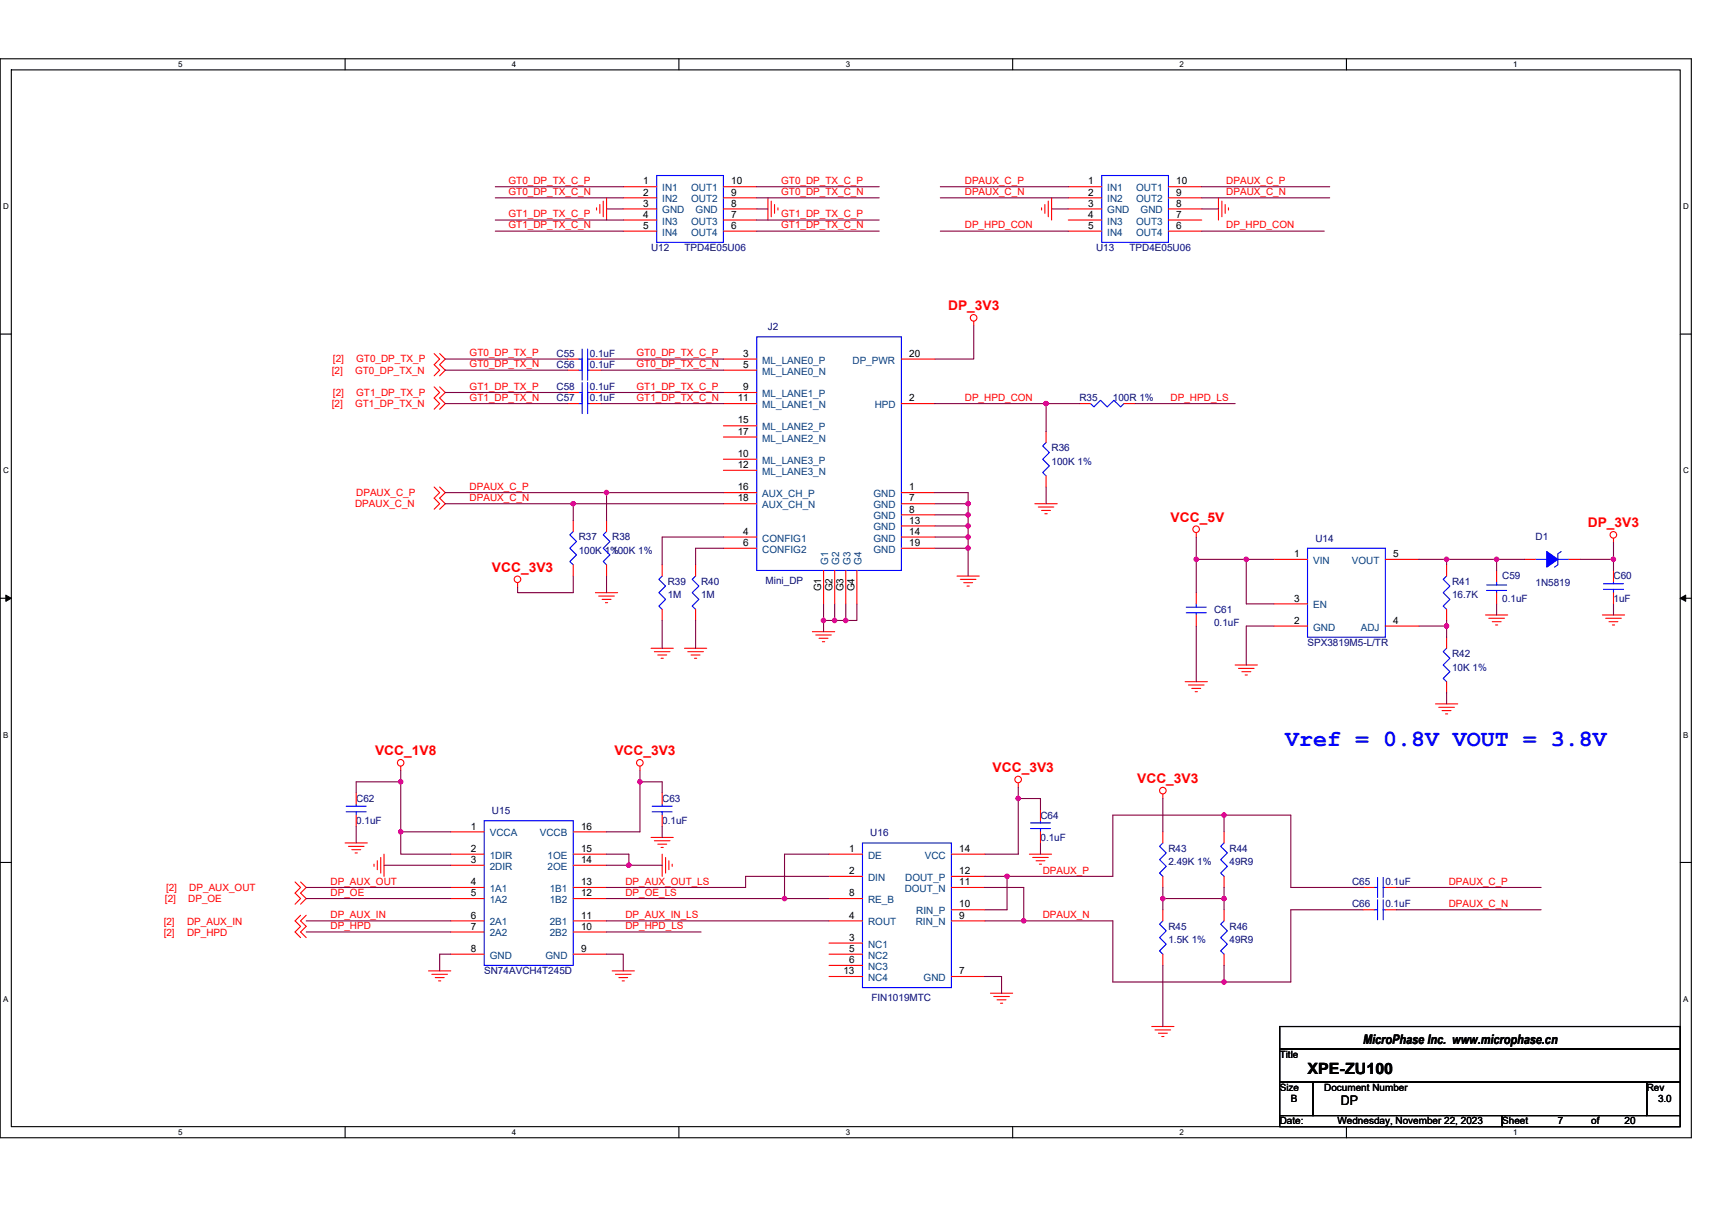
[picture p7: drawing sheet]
<svg xmlns="http://www.w3.org/2000/svg" width="297mm" height="210mm" viewBox="0 0 297 210" stroke-linecap="round" stroke-linejoin="round" font-family="sans-serif">
<path d="M0 10.2h293.5v187.2h-293.5zM2 12.1h289.5v183.4h-289.5z" fill="none" stroke="#000" stroke-width=".19"/>
<g fill="#fff">
<path d="M30.9 10.4h.8v1.6h-.8z"/>
<path d="M30.9 195.7h.8v1.6h-.8z"/>
</g>
<path d="M59.9 10.2v1.9M59.9 195.5v1.9" fill="none" stroke="#000" stroke-width=".19"/>
<g fill="#fff">
<path d="M88.8 10.4h.8v1.6h-.8z"/>
<path d="M88.8 195.7h.8v1.6h-.8z"/>
</g>
<path d="M117.8 10.2v1.9M117.8 195.5v1.9" fill="none" stroke="#000" stroke-width=".19"/>
<g fill="#fff">
<path d="M146.7 10.4h.8v1.6h-.8z"/>
<path d="M146.7 195.7h.8v1.6h-.8z"/>
</g>
<path d="M175.7 10.2v1.9M175.7 195.5v1.9" fill="none" stroke="#000" stroke-width=".19"/>
<g fill="#fff">
<path d="M204.7 10.4h.7v1.6h-.7z"/>
<path d="M204.7 195.7h.7v1.6h-.7z"/>
</g>
<path d="M233.6 10.2v1.9M233.6 195.5v1.9" fill="none" stroke="#000" stroke-width=".19"/>
<g fill="#fff">
<path d="M262.6 10.4h.7v1.6h-.7z"/>
<path d="M262.6 195.7h.7v1.6h-.7z"/>
<path d="M.5 35.1h1v1.5h-1z"/>
<path d="M292 35.1h1v1.5h-1z"/>
<path d="M.5 80.9h1v1.5h-1z"/>
<path d="M292 80.9h1v1.5h-1z"/>
</g>
<path d="M0 58h2M291.5 58h2" fill="none" stroke="#000" stroke-width=".19"/>
<g fill="#fff">
<path d="M.5 126.7h.9v1.6h-.9z"/>
<path d="M292 126.7h.9v1.6h-.9z"/>
</g>
<path d="M0 103.8h2M291.5 103.8h2" fill="none" stroke="#000" stroke-width=".19"/>
<path d="M1 103.3l1 .5-1 .6zM291.5 103.8l1-.5v1.1z" fill="#000" stroke="#000" stroke-width=".17"/>
<g fill="#fff">
<path d="M.5 172.6h.9v1.5h-.9z"/>
<path d="M292 172.6h.9v1.5h-.9z"/>
</g>
<path d="M0 149.7h2M291.5 149.7h2M222 178.1h69.5v3.9h-69.5zM222 182h69.5v5.8h-69.5zM222 187.8h5.8v5.8h-5.8zM222 193.6h38.6v1.9h-38.6zM227.8 187.8h57.9v5.8h-57.9zM260.6 193.6h30.9v1.9h-30.9zM285.7 187.8h5.8v5.8h-5.8z" fill="none" stroke="#000" stroke-width=".19"/>
<g fill="none" stroke="#f00" stroke-width=".19">
<path d="M103.5 36.1v.3M104.1 35.5v1.5M104.7 34.9v2.7M105.2 34.3v3.9M108.1 32.4h5.8M108.1 34.3h5.8M108.1 36.3h5.8M108.1 38.2h5.8M125.5 38.2h5.8M125.5 36.3h5.8M125.5 34.3h5.8M125.5 32.4h5.8"/>
<path d="M133.2 34.3v3.9M133.8 34.9v2.7M134.4 35.5v1.5M135 36.1v.3M180.7 36.1v.3M181.3 35.5v1.5M181.9 34.9v2.7M182.5 34.3v3.9M185.4 32.4h5.8M185.4 34.3h5.8M185.4 36.3h5.8M185.4 38.2h5.8"/>
<path d="M202.7 38.2h5.8M202.7 36.3h5.8M202.7 34.3h5.8M202.7 32.4h5.8M211.4 34.3v3.9M212 34.9v2.7M212.6 35.5v1.5M213.1 36.1v.3M108.1 40.1h5.8M125.5 40.1h5.8M168.9 55.8v.7M185.4 40.1h5.8"/>
<path d="M202.7 40.1h5.8M75.3 67.1l1 1-1 1 1 .9-1 1M75.3 61.4l1 .9-1 1 1 .9-1 1M76.3 67.1l1 1-1 1 1 .9-1 1M76.3 61.4l1 .9-1 1 1 .9-1 1M98.5 62.3h1.9M98.5 64.2h1.9M98.5 68.1h1.9M98.5 70h1.9M102.3 62.3h2M102.3 64.2h2M102.3 68.1h2"/>
<path d="M102.3 70h2M125.5 62.3h5.8M125.5 64.2h5.8M125.5 68.1h5.8M125.5 79.7h5.8M125.5 70h5.8M125.5 75.8h5.8M125.5 73.9h5.8M156.4 70h5.8M156.4 62.3h5.8M181.5 74.9v1.9M187.3 70h1.9"/>
<path d="M195 70h1.9M75.3 84.5l1 1-1 .9 1 1-1 1M76.3 84.5l1 1-1 .9 1 1-1 1M99.5 98v2M99.5 90.3v1.9M105.2 98v2M105.2 90.3v1.9M114.9 98v2M120.7 98v2M125.5 93.2h5.8M125.5 95.1h5.8M125.5 81.6h5.8"/>
<path d="M125.5 87.4h5.8M125.5 85.5h5.8M142.9 99v5.8M144.8 99v5.8M146.7 99v5.8M148.7 99v5.8M156.4 85.5h5.8M156.4 87.4h5.8M156.4 89.3h5.8M156.4 91.3h5.8M156.4 93.2h5.8M156.4 95.1h5.8"/>
<path d="M166 100h3.9M179.6 87.4h3.8M180.1 88h2.7M180.7 88.6h1.6M181.3 89.2h.4M181.5 82.6v1.9M207.6 92.4v.8M221.1 97.1h5.8M240.4 97.1h5.8M251 98v2M259.7 99v1.9M264.5 97.1h1.9"/>
<path d="M272.2 97.1h1.9M279.9 93.4v.8M279.9 99v1.9M89.8 101.1v.8M103.3 102.8h3.9M103.9 103.4h2.7M104.5 104h1.5M105 104.6h.4M113 112.5h3.8M113.5 113.1h2.7M114.1 113.7h1.6M114.7 114.2h.4"/>
<path d="M114.9 105.7v2M118.8 112.5h3.8M119.3 113.1h2.7M119.9 113.7h1.6M120.5 114.2h.4M120.7 105.7v2M140.9 109.6h3.9M141.5 110.2h2.7M142.1 110.8h1.6M142.7 111.4h.4M166.6 100.5h2.7M167.2 101.1h1.6"/>
<path d="M167.8 101.7h.4M205.6 118.3h3.9M206.2 118.9h2.7M206.8 119.5h1.5M207.6 106.7v1.9M207.6 102.8v2M214.3 115.4h3.9M214.9 116h2.7M215.5 116.6h1.5M216 117.1h.4M221.1 104.8h5.8M221.1 108.6h5.8"/>
<path d="M240.4 108.6h5.8M251 118.3v1.9M251 110.6v1.9M251 105.7v2M257.7 106.7h3.9M258.3 107.3h2.7M258.9 107.9h1.6M259.5 108.5h.4M259.7 102.8v2M278 106.7h3.9M278.6 107.3h2.7M279.2 107.9h1.5"/>
<path d="M279.8 108.5h.3M279.9 102.8v2M61.8 137.6v1.9M69.5 133v.8M111 133v.8M114.9 137.6v1.9M176.7 135.9v.7M201.8 137.8v.8M207.4 120h.3M249.1 122.2h3.8M249.6 122.7h2.7M250.2 123.3h1.6"/>
<path d="M250.8 123.9h.4M51.2 153.1l1 .9-1 1 1 .9-1 1M52.2 158.8l-1 1 1 1-1 .9 1 1M52.2 153.1l.9 .9-.9 1 .9 .9-.9 1M53.1 158.8l-.9 1 .9 1-.9 .9 .9 1M59.9 146.3h3.8M60.4 146.9h2.8M61 147.4h1.6M61.6 148h.4M61.8 141.5v1.9M64.9 150v.3M65.5 149.4v1.5"/>
<path d="M66.1 148.8v2.7M66.6 148.2v3.9M78.2 144.4h5.8M78.2 148.2h5.8M78.2 150.2h5.8M78.2 154h5.8M78.2 155.9h5.8M78.2 159.8h5.8M99.5 144.4h5.7M99.5 148.2h5.7M99.5 150.2h5.7M99.5 154h5.7"/>
<path d="M99.5 155.9h5.7M99.5 159.8h5.7M113 145.3h3.8M113.5 145.9h2.7M114.1 146.5h1.6M114.7 147.1h.4M114.9 148.2v3.9M114.9 141.5v1.9M115.5 148.8v2.7M116.1 149.4v1.5M116.6 150v.3M143.8 148.2h5.8"/>
<path d="M143.8 152.1h5.8M143.8 159.8h5.8M143.8 155.9h5.8M165.1 159.8h5.8M165.1 157.9h5.8M165.1 154h5.8M165.1 152.1h5.8M165.1 148.2h5.8M178.6 148.2h3.9M179.2 148.8h2.7M179.8 149.4h1.5M180.3 150h.4"/>
<path d="M180.5 140.5v1.9M180.5 144.4v1.9M201.8 152.1v1.9M201.8 144.4v1.9M201.8 157.9v1.9M212.4 157.9v1.9M212.4 152.1v1.9M212.4 144.4v1.9M236.5 157.9h1.9M236.5 154h1.9M240.4 157.9h1.9M240.4 154h1.9"/>
<path d="M74.4 168.5h3.8M74.9 169.1h2.7M75.5 169.7h1.6M76.1 170.2h.4M78.2 161.7h5.8M78.2 165.6h5.8M99.5 165.6h5.7M99.5 161.7h5.7M106.2 168.5h3.9M106.8 169.1h2.7M107.4 169.7h1.5M107.9 170.2h.4"/>
<path d="M143.8 163.7h5.8M143.8 165.6h5.8M143.8 167.5h5.8M143.8 169.5h5.8M165.1 169.5h5.8M171.8 172.4h3.9M172.4 172.9h2.7M173 173.5h1.5M173.6 174.1h.4M199.8 178.1h3.9M200.4 178.7h2.7M201 179.3h1.5"/>
<path d="M201.6 179.9h.3M201.8 165.6v1.9M212.4 165.6v1.9"/>
<circle cx="168.9" cy="55.2" r=".57"/>
<circle cx="207.5" cy="91.8" r=".57"/>
<circle cx="279.9" cy="92.8" r=".57"/>
<circle cx="89.8" cy="100.5" r=".57"/>
<circle cx="69.5" cy="132.4" r=".57"/>
<circle cx="111" cy="132.4" r=".57"/>
<circle cx="176.7" cy="135.3" r=".57"/>
<circle cx="201.8" cy="137.2" r=".57"/>
</g>
<g fill="none" stroke="#00f" stroke-width=".19">
<path d="M113.9 30.5h11.6v11.6h-11.6zM191.2 30.5h11.5v11.6h-11.5zM131.3 58.5h25.1v40.5h-25.1zM100.4 62.3h.6M100.4 64.2h.6M100.4 68.1h.6M100.4 70h.6M101 60.6v3.5M101 62.5v3.5M101 66.4v3.4M101 68.3v3.5M102 62.3h.3"/>
<path d="M102 64.2h.3M102 68.1h.3M102 70h.3M102 60.6v3.5M102 62.5v3.5M102 66.4v3.4M102 68.3v3.5M181.5 76.8l-.6 .6 1.2 1.1-1.2 1.2 1.2 1.2-1.2 1.1 .6 .6M189.2 70l.6 .6 1.1-1.1 1.2 1.1 1.2-1.1 1.1 1.1 .6-.6M99.5 92.2l-.6 .6 1.1 1.2-1.1 1.1 1.1 1.2-1.1 1.2 .6 .5M105.2 92.2l-.5 .6 1.1 1.2-1.1 1.1 1.1 1.2-1.1 1.2 .5 .5M114.9 100l-.6 .5 1.2 1.2-1.2 1.1 1.2 1.2-1.2 1.2 .6 .5"/>
<path d="M120.7 100l-.6 .5 1.2 1.2-1.2 1.1 1.2 1.2-1.2 1.2 .6 .5M226.9 95.1h13.5v15.5h-13.5zM251 100l-.6 .5 1.2 1.2-1.2 1.1 1.2 1.2-1.2 1.2 .6 .5M266.4 97.1h2M270.3 97.1h1.9M270.9 95.7l-.6 .4v1.9l-.6 .4M205.8 105.4h3.5M205.8 106.3h3.5M207.6 106.3v.4M207.6 104.8v.6M251 112.5l-.6 .6 1.2 1.1-1.2 1.2 1.2 1.2-1.2 1.1 .6 .6M257.9 101.5h3.5"/>
<path d="M257.9 102.5h3.5M259.7 102.5v.3M259.7 100.9v.6M278.2 102.3h3.5M278.2 101.3h3.5M279.9 100.9v.4M279.9 102.3v.5M60.1 139.9h3.4M61.8 139.5v.4M113.2 139.9h3.4M114.9 139.5v.4M60.1 140.9h3.4"/>
<path d="M61.8 140.9v.6M84 142.4h15.5v25.1h-15.5zM113.2 140.9h3.4M114.9 140.9v.6M149.6 146.3h15.5v25.1h-15.5zM178.8 143.8h3.5M178.8 142.8h3.5M180.5 142.4v.4M180.5 143.8v.6M201.8 146.3l-.6 .6 1.2 1.1-1.2 1.2 1.2 1.1-1.2 1.2 .6 .6M201.8 159.8l-.6 .6 1.2 1.1-1.2 1.2 1.2 1.2-1.2 1.1 .6 .6M212.4 159.8l-.6 .6 1.2 1.1-1.2 1.2 1.2 1.2-1.2 1.1 .6 .6"/>
<path d="M212.4 146.3l-.6 .6 1.2 1.1-1.2 1.2 1.2 1.1-1.2 1.2 .6 .6M238.4 157.9h.6M238.4 154h.6M239 156.1v3.5M239 152.3v3.4M240 156.1v3.5M240 152.3v3.4M240 157.9h.4M240 154h.4"/>
</g>
<path d="M268.4 95.7l1.9 1.4-1.9 1.3z" fill-rule="evenodd" fill="#00f" stroke="#00f" stroke-width=".19"/>
<g fill="none" stroke="#800040" stroke-width=".19">
<path d="M85.9 38.2h22.2M85.9 32.4h22.2M85.9 34.3h22.2M105.2 36.3h2.9M131.3 38.2h21.2M131.3 32.4h21.2M131.3 34.3h21.2M131.3 36.3h1.9M163.1 32.4h22.3M163.1 34.3h22.3M182.5 36.3h2.9M208.5 32.4h22.2"/>
<path d="M208.5 34.3h22.2M208.5 36.3h2.9M85.9 40.1h22.2M131.3 40.1h21.2M163.1 40.1h22.3M168.9 56.5v5.8h-6.7M208.5 40.1h21.3M77.3 68.1h21.2M77.3 70h21.2M77.3 62.3h21.2M77.3 64.2h21.2M104.3 68.1h21.2"/>
<path d="M104.3 70h21.2M104.3 62.3h21.2M104.3 64.2h21.2M162.2 70h19.3M181.5 70v4.9M181.5 70h5.8M196.9 70h17.4M77.3 87.4h22.2M77.3 85.5h27.9M99.5 87.4v2.9M99.5 100v2.8h-9.7v-.9M99.5 87.4h26"/>
<path d="M105.2 85.5v4.8M105.2 100v2.8M105.2 85.5h20.3M125.5 93.2h-10.6v4.8M125.5 95.1h-4.8v2.9M162.2 85.5h5.8v1.9M162.2 87.4h5.8M162.2 89.3h5.8M162.2 91.3h5.8M162.2 93.2h5.8M162.2 95.1h5.8M168 87.4v1.9"/>
<path d="M168 89.3v2M168 91.3v1.9M168 93.2v1.9M168 95.1v4.9M181.5 84.5v2.9M207.6 97.1h8.6M207.6 93.2v9.6M216.2 97.1h4.9M216.2 97.1v7.7h4.9M246.2 97.1h4.8M251 97.1h8.7M251 97.1v.9"/>
<path d="M259.7 97.1h4.8M259.7 97.1v1.9M274.1 97.1h5.8M279.9 94.2v2.9M279.9 97.1v1.9M114.9 107.7v4.8M120.7 107.7v4.8M142.9 104.8v2.9M144.8 104.8v2.9M144.8 107.7h-1.9v1.9M146.7 104.8v2.9h-1.9M148.7 104.8v2.9h-2"/>
<path d="M207.6 108.6v9.7M221.1 108.6h-4.9v6.8M246.2 108.6h4.8M251 107.7v.9M251 108.6v2M259.7 104.8v1.9M279.9 104.8v1.9M69.5 135.7h-7.7v1.9M69.5 135.7v8.7M69.5 133.8v1.9M111 135.7v8.7h-5.8M111 133.8v1.9"/>
<path d="M111 135.7h3.9v1.9M176.7 138.6v9.6h-5.8M176.7 136.6v2M176.7 138.6h3.8v1.9M201.8 138.6v5.8M251 120.2v2M53.1 154h25.1M53.1 155.9h25.1M53.1 159.8h25.1M61.8 143.4v2.9M66.6 150.2h11.6M69.5 144.4h8.7"/>
<path d="M69.5 144.4v3.8h8.7M105.2 159.8h38.6M105.2 155.9h30.9M105.2 150.2h3.9M105.2 148.2h3.9v2M109.1 150.2h5.8M114.9 143.4v1.9M136.1 155.9h7.7M143.8 152.1h-14.4v1.9h-24.2M143.8 148.2h-7.7v7.7M170.9 152.1h3.8M170.9 154h6.7v5.8"/>
<path d="M170.9 159.8h6.7M174.7 152.1v5.8h-3.8M177.6 159.8h15.5v10.6h19.3M180.5 146.3v1.9M201.8 154v1.9M201.8 155.9h10.6M201.8 155.9v2M212.4 154v1.9M212.4 141.5h-19.3v10.6h-18.4M212.4 141.5v2.9M212.4 141.5h11.6v12.5h12.5M212.4 155.9v2"/>
<path d="M236.5 157.9h-12.5v12.5h-11.6M242.3 154h25.1M242.3 157.9h25.1M53.1 161.7h25.1M78.2 165.6h-1.9v2.9M105.2 161.7h16.4M105.2 165.6h2.9v2.9M170.9 169.5h2.9v2.9M201.8 167.5v10.6M212.4 167.5v2.9"/>
</g>
<g fill="#f0f" stroke="#f0f" stroke-width=".19">
<circle cx="105.2" cy="85.5" r=".38"/>
<circle cx="99.4" cy="87.4" r=".38"/>
<circle cx="168" cy="87.4" r=".38"/>
<circle cx="168" cy="89.3" r=".38"/>
<circle cx="168" cy="93.2" r=".38"/>
<circle cx="168" cy="91.3" r=".38"/>
<circle cx="168" cy="95.1" r=".38"/>
<circle cx="181.5" cy="70" r=".38"/>
<circle cx="69.5" cy="135.7" r=".38"/>
<circle cx="69.5" cy="144.3" r=".38"/>
<circle cx="109.1" cy="150.1" r=".38"/>
<circle cx="111" cy="135.7" r=".38"/>
<circle cx="136.1" cy="155.9" r=".38"/>
<circle cx="176.7" cy="138.6" r=".38"/>
<circle cx="174.7" cy="152.1" r=".38"/>
<circle cx="212.4" cy="155.9" r=".38"/>
<circle cx="201.7" cy="155.9" r=".38"/>
<circle cx="177.6" cy="159.8" r=".38"/>
<circle cx="212.4" cy="141.5" r=".38"/>
<circle cx="212.4" cy="170.4" r=".38"/>
<circle cx="216.2" cy="97.1" r=".38"/>
<circle cx="207.5" cy="97.1" r=".38"/>
<circle cx="251" cy="108.6" r=".38"/>
<circle cx="259.7" cy="97.1" r=".38"/>
<circle cx="251" cy="97.1" r=".38"/>
<circle cx="279.9" cy="97.1" r=".38"/>
<circle cx="142.9" cy="107.7" r=".38"/>
<circle cx="144.8" cy="107.7" r=".38"/>
<circle cx="146.7" cy="107.7" r=".38"/>
</g>
<text font-size="4" fill="#00f" x="223" y="129.4">Vref = 0.8V VOUT = 3.8V</text>
<text font-size="2.7" x="226.9" y="186.4">XPE-ZU100</text>
<g font-size="2.3" fill="#f00">
<text x="164.5" y="53.8">DP_3V3</text>
<text x="203.1" y="90.5">VCC_5V</text>
<text x="275.5" y="91.5">DP_3V3</text>
<text x="85.4" y="99.2">VCC_3V3</text>
<text x="65.1" y="131.1">VCC_1V8</text>
<text x="106.6" y="131.1">VCC_3V3</text>
<text x="172.2" y="133.9">VCC_3V3</text>
<text x="197.3" y="135.9">VCC_3V3</text>
</g>
<g font-size="2.3">
<text x="236.5" y="181.1">MicroPhase Inc. www.microphase.cn</text>
<text x="232.6" y="191.8">DP</text>
</g>
<g font-size="1.7" fill="#f00">
<text x="88.2" y="31.9">GT0_DP_TX_C_P</text>
<text x="88.2" y="33.8">GT0_DP_TX_C_N</text>
<text x="135.5" y="31.9">GT0_DP_TX_C_P</text>
<text x="135.5" y="33.8">GT0_DP_TX_C_N</text>
<text x="167.4" y="31.9">DPAUX_C_P</text>
<text x="167.4" y="33.8">DPAUX_C_N</text>
<text x="212.8" y="31.9">DPAUX_C_P</text>
<text x="212.8" y="33.8">DPAUX_C_N</text>
<text x="88.2" y="37.7">GT1_DP_TX_C_P</text>
<text x="88.2" y="39.6">GT1_DP_TX_C_N</text>
<text x="135.5" y="37.7">GT1_DP_TX_C_P</text>
<text x="135.5" y="39.6">GT1_DP_TX_C_N</text>
<text x="167.4" y="39.6">DP_HPD_CON</text>
<text x="212.8" y="39.6">DP_HPD_CON</text>
<text x="57.6" y="64.8">[2]</text>
<text x="57.8" y="62.9">[2]</text>
<text x="61.6" y="64.8">GT0_DP_TX_N</text>
<text x="61.8" y="62.9">GT0_DP_TX_P</text>
<text x="81.5" y="61.8">GT0_DP_TX_P</text>
<text x="81.5" y="63.8">GT0_DP_TX_N</text>
<text x="110.4" y="61.8">GT0_DP_TX_C_P</text>
<text x="110.4" y="63.8">GT0_DP_TX_C_N</text>
<text x="57.6" y="70.6">[2]</text>
<text x="57.8" y="68.7">[2]</text>
<text x="61.6" y="70.6">GT1_DP_TX_N</text>
<text x="61.8" y="68.7">GT1_DP_TX_P</text>
<text x="81.5" y="67.6">GT1_DP_TX_P</text>
<text x="81.5" y="69.6">GT1_DP_TX_N</text>
<text x="110.4" y="67.6">GT1_DP_TX_C_P</text>
<text x="110.4" y="69.6">GT1_DP_TX_C_N</text>
<text x="167.4" y="69.6">DP_HPD_CON</text>
<text x="203.1" y="69.6">DP_HPD_LS</text>
<text x="61.6" y="88">DPAUX_C_N</text>
<text x="61.8" y="86.1">DPAUX_C_P</text>
<text x="81.5" y="85">DPAUX_C_P</text>
<text x="81.5" y="86.9">DPAUX_C_N</text>
<text x="28.8" y="154.6">[2]</text>
<text x="32.8" y="154.6">DP_AUX_OUT</text>
<text x="57.4" y="153.5">DP_AUX_OUT</text>
<text x="57.4" y="155.4">DP_OE</text>
<text x="108.5" y="155.4">DP_OE_LS</text>
<text x="108.5" y="153.5">DP_AUX_OUT_LS</text>
<text x="180.9" y="151.6">DPAUX_P</text>
<text x="251.4" y="153.5">DPAUX_C_P</text>
<text x="28.4" y="160.6">[2]</text>
<text x="28.6" y="156.5">[2]</text>
<text x="32.5" y="160.6">DP_AUX_IN</text>
<text x="32.7" y="156.5">DP_OE</text>
<text x="57.4" y="161.2">DP_HPD</text>
<text x="57.4" y="159.3">DP_AUX_IN</text>
<text x="108.5" y="161.2">DP_HPD_LS</text>
<text x="108.5" y="159.3">DP_AUX_IN_LS</text>
<text x="180.9" y="159.3">DPAUX_N</text>
<text x="251.4" y="157.4">DPAUX_C_N</text>
<text x="28.4" y="162.5">[2]</text>
<text x="32.5" y="162.5">DP_HPD</text>
</g>
<g font-size="1.7">
<text x="111.6" y="32">1</text>
<text x="111.6" y="33.9">2</text>
<text x="111.6" y="35.9">3</text>
<text x="126.9" y="35.9">8</text>
<text x="126.9" y="33.9">9</text>
<text x="126.9" y="32">10</text>
<text x="188.8" y="32">1</text>
<text x="188.8" y="33.9">2</text>
<text x="188.8" y="35.9">3</text>
<text x="204.1" y="35.9">8</text>
<text x="204.1" y="33.9">9</text>
<text x="204.1" y="32">10</text>
<text x="111.6" y="37.8">4</text>
<text x="111.6" y="39.7">5</text>
<text x="126.9" y="39.7">6</text>
<text x="126.9" y="37.8">7</text>
<text x="188.8" y="37.8">4</text>
<text x="188.8" y="39.7">5</text>
<text x="204.1" y="39.7">6</text>
<text x="204.1" y="37.8">7</text>
<text x="129" y="61.9">3</text>
<text x="129" y="63.8">5</text>
<text x="157.8" y="61.9">20</text>
<text x="128" y="69.6">11</text>
<text x="129" y="67.7">9</text>
<text x="157.8" y="69.6">2</text>
<text x="128" y="75.4">17</text>
<text x="128" y="73.5">15</text>
<text x="128" y="79.3">10</text>
<text x="128" y="81.2">12</text>
<text x="128" y="87">18</text>
<text x="128" y="85.1">16</text>
<text x="157.8" y="85.1">1</text>
<text x="157.8" y="87">7</text>
<text x="157.8" y="88.9">8</text>
<text x="129" y="92.8">4</text>
<text x="129" y="94.7">6</text>
<text x="157.8" y="90.9">13</text>
<text x="157.8" y="92.8">14</text>
<text x="157.8" y="94.7">19</text>
<text x="224.5" y="96.7">1</text>
<text x="241.7" y="96.7">5</text>
<text x="142.5" y="102.6" transform="rotate(-90 142.5 102.6)">G1</text>
<text x="144.4" y="102.6" transform="rotate(-90 144.4 102.6)">G2</text>
<text x="146.3" y="102.6" transform="rotate(-90 146.3 102.6)">G3</text>
<text x="148.3" y="102.6" transform="rotate(-90 148.3 102.6)">G4</text>
<text x="224.5" y="104.4">3</text>
<text x="224.5" y="108.2">2</text>
<text x="241.7" y="108.2">4</text>
<text x="81.7" y="144">1</text>
<text x="100.8" y="144">16</text>
<text x="81.7" y="147.8">2</text>
<text x="81.7" y="149.8">3</text>
<text x="100.8" y="147.8">15</text>
<text x="100.8" y="149.8">14</text>
<text x="147.3" y="147.8">1</text>
<text x="166.4" y="147.8">14</text>
<text x="81.7" y="153.6">4</text>
<text x="81.7" y="155.5">5</text>
<text x="100.8" y="153.6">13</text>
<text x="100.8" y="155.5">12</text>
<text x="147.3" y="151.7">2</text>
<text x="147.3" y="155.5">8</text>
<text x="166.4" y="151.7">12</text>
<text x="166.4" y="153.6">11</text>
<text x="81.7" y="159.4">6</text>
<text x="81.7" y="161.3">7</text>
<text x="100.8" y="159.4">11</text>
<text x="100.8" y="161.3">10</text>
<text x="147.3" y="159.4">4</text>
<text x="166.4" y="157.5">10</text>
<text x="166.4" y="159.4">9</text>
<text x="81.7" y="165.2">8</text>
<text x="100.8" y="165.2">9</text>
<text x="147.3" y="163.3">3</text>
<text x="147.3" y="165.2">5</text>
<text x="147.3" y="167.1">6</text>
<text x="146.3" y="169.1">13</text>
<text x="166.4" y="169.1">7</text>
<text x="222" y="183.6">Title</text>
<text x="222" y="189.3">Size</text>
<text x="224" y="191.3">B</text>
<text x="229.8" y="189.3">Document Number</text>
<text x="285.7" y="189.3">Rev</text>
<text x="287.7" y="191.3">3.0</text>
<text x="222" y="195.1">Date:</text>
<text x="232.1" y="195.1">Wednesday, November 22, 2023</text>
<text x="260.6" y="195.1">Sheet</text>
<text x="270.3" y="195.1">7</text>
<text x="276.1" y="195.1">of</text>
<text x="281.9" y="195.1">20</text>
</g>
<g font-size="1.7" fill="#004080">
<text x="114.9" y="33.2">IN1</text>
<text x="114.9" y="35.1">IN2</text>
<text x="119.9" y="35.1">OUT2</text>
<text x="119.9" y="33.2">OUT1</text>
<text x="192.1" y="33.2">IN1</text>
<text x="192.1" y="35.1">IN2</text>
<text x="197.1" y="35.1">OUT2</text>
<text x="197.1" y="33.2">OUT1</text>
<text x="114.9" y="37">GND</text>
<text x="114.9" y="39">IN3</text>
<text x="114.9" y="40.9">IN4</text>
<text x="119.9" y="40.9">OUT4</text>
<text x="119.9" y="39">OUT3</text>
<text x="120.7" y="37">GND</text>
<text x="192.1" y="37">GND</text>
<text x="192.1" y="39">IN3</text>
<text x="192.1" y="40.9">IN4</text>
<text x="197.1" y="40.9">OUT4</text>
<text x="197.1" y="39">OUT3</text>
<text x="197.9" y="37">GND</text>
<text x="132.3" y="63.1">ML_LANE0_P</text>
<text x="132.3" y="65">ML_LANE0_N</text>
<text x="147.9" y="63.1">DP_PWR</text>
<text x="132.3" y="68.9">ML_LANE1_P</text>
<text x="132.3" y="70.8">ML_LANE1_N</text>
<text x="151.8" y="70.8">HPD</text>
<text x="132.3" y="76.6">ML_LANE2_N</text>
<text x="132.3" y="74.7">ML_LANE2_P</text>
<text x="132.3" y="80.5">ML_LANE3_P</text>
<text x="132.3" y="82.4">ML_LANE3_N</text>
<text x="132.3" y="88.2">AUX_CH_N</text>
<text x="132.3" y="86.3">AUX_CH_P</text>
<text x="151.6" y="86.3">GND</text>
<text x="151.6" y="88.2">GND</text>
<text x="132.3" y="94">CONFIG1</text>
<text x="132.3" y="95.9">CONFIG2</text>
<text x="151.6" y="90.1">GND</text>
<text x="151.6" y="92.1">GND</text>
<text x="151.6" y="94">GND</text>
<text x="151.6" y="95.9">GND</text>
<text x="143.7" y="98" transform="rotate(-90 143.7 98)">G1</text>
<text x="145.6" y="98" transform="rotate(-90 145.6 98)">G2</text>
<text x="147.5" y="98" transform="rotate(-90 147.5 98)">G3</text>
<text x="149.5" y="98" transform="rotate(-90 149.5 98)">G4</text>
<text x="227.8" y="97.9">VIN</text>
<text x="234.6" y="97.9">VOUT</text>
<text x="227.8" y="105.6">EN</text>
<text x="227.8" y="109.4">GND</text>
<text x="236.1" y="109.4">ADJ</text>
<text x="85" y="145.1">VCCA</text>
<text x="85" y="149">1DIR</text>
<text x="93.7" y="145.1">VCCB</text>
<text x="95" y="149">1OE</text>
<text x="150.6" y="149">DE</text>
<text x="160.4" y="149">VCC</text>
<text x="85" y="150.9">2DIR</text>
<text x="85" y="154.8">1A1</text>
<text x="95" y="150.9">2OE</text>
<text x="95.4" y="154.8">1B1</text>
<text x="150.6" y="152.9">DIN</text>
<text x="157" y="154.8">DOUT_N</text>
<text x="157.1" y="152.9">DOUT_P</text>
<text x="85" y="156.7">1A2</text>
<text x="85" y="160.6">2A1</text>
<text x="95.4" y="156.7">1B2</text>
<text x="95.4" y="160.6">2B1</text>
<text x="150.6" y="160.6">ROUT</text>
<text x="150.6" y="156.7">RE_B</text>
<text x="158.9" y="160.6">RIN_N</text>
<text x="159" y="158.7">RIN_P</text>
<text x="85" y="162.5">2A2</text>
<text x="85" y="166.4">GND</text>
<text x="94.6" y="166.4">GND</text>
<text x="95.4" y="162.5">2B2</text>
<text x="150.6" y="164.4">NC1</text>
<text x="150.6" y="166.4">NC2</text>
<text x="150.6" y="168.3">NC3</text>
<text x="150.6" y="170.2">NC4</text>
<text x="160.2" y="170.2">GND</text>
</g>
<g font-size="1.7" fill="#000080">
<text x="113" y="43.6">U12</text>
<text x="118.8" y="43.6">TPD4E05U06</text>
<text x="190.2" y="43.6">U13</text>
<text x="196" y="43.6">TPD4E05U06</text>
<text x="133.2" y="57.3">J2</text>
<text x="96.6" y="61.9">C55</text>
<text x="96.6" y="63.9">C56</text>
<text x="102.3" y="61.9">0.1uF</text>
<text x="102.3" y="63.9">0.1uF</text>
<text x="96.6" y="67.7">C58</text>
<text x="96.6" y="69.7">C57</text>
<text x="102.3" y="67.7">0.1uF</text>
<text x="102.3" y="69.7">0.1uF</text>
<text x="187.3" y="69.7">R35</text>
<text x="193.1" y="69.7">100R 1%</text>
<text x="182.5" y="78.3">R36</text>
<text x="182.5" y="80.7">100K 1%</text>
<text x="100.4" y="93.8">R37</text>
<text x="106.2" y="93.8">R38</text>
<text x="228.2" y="94">U14</text>
<text x="266.4" y="93.8">D1</text>
<text x="100.4" y="96.1">100K 1%</text>
<text x="106.2" y="96.1">100K 1%</text>
<text x="115.9" y="101.5">R39</text>
<text x="121.6" y="101.5">R40</text>
<text x="132.8" y="101.3">Mini_DP</text>
<text x="251.9" y="101.5">R41</text>
<text x="260.6" y="100.5">C59</text>
<text x="266.4" y="101.7">1N5819</text>
<text x="279.9" y="100.5">C60</text>
<text x="115.9" y="103.8">1M</text>
<text x="121.6" y="103.8">1M</text>
<text x="210.6" y="106.3">C61</text>
<text x="251.9" y="103.8">16.7K</text>
<text x="260.6" y="104.4">0.1uF</text>
<text x="279.9" y="104.4">1uF</text>
<text x="210.6" y="108.6">0.1uF</text>
<text x="226.9" y="112.1">SPX3819M5-L/TR</text>
<text x="251.9" y="114">R42</text>
<text x="251.9" y="116.4">10K 1%</text>
<text x="61.8" y="139.1">C62</text>
<text x="61.8" y="143">0.1uF</text>
<text x="85.4" y="141.3">U15</text>
<text x="114.9" y="139.1">C63</text>
<text x="114.9" y="143">0.1uF</text>
<text x="180.5" y="142">C64</text>
<text x="151" y="145.1">U16</text>
<text x="180.5" y="145.9">0.1uF</text>
<text x="202.7" y="147.8">R43</text>
<text x="213.3" y="147.8">R44</text>
<text x="202.7" y="150.2">2.49K 1%</text>
<text x="213.3" y="150.2">49R9</text>
<text x="234.6" y="153.6">C65</text>
<text x="240.4" y="153.6">0.1uF</text>
<text x="202.7" y="161.4">R45</text>
<text x="213.3" y="161.4">R46</text>
<text x="234.6" y="157.5">C66</text>
<text x="240.4" y="157.5">0.1uF</text>
<text x="202.7" y="163.7">1.5K 1%</text>
<text x="213.3" y="163.7">49R9</text>
<text x="84" y="169.1">SN74AVCH4T245D</text>
<text x="151.2" y="173.7">FIN1019MTC</text>
</g>
<g font-size="1.4">
<text x="30.9" y="11.7">5</text>
<text x="88.8" y="11.7">4</text>
<text x="146.7" y="11.7">3</text>
<text x="204.7" y="11.7">2</text>
<text x="262.6" y="11.7">1</text>
<text x=".5" y="36.3">D</text>
<text x="292" y="36.3">D</text>
<text x=".5" y="82.1">C</text>
<text x="292" y="82.1">C</text>
<text x=".5" y="128">B</text>
<text x="292" y="128">B</text>
<text x=".5" y="173.8">A</text>
<text x="292" y="173.8">A</text>
<text x="30.9" y="197">5</text>
<text x="88.8" y="197">4</text>
<text x="146.7" y="197">3</text>
<text x="204.7" y="197">2</text>
<text x="262.6" y="197">1</text>
</g>
</svg>
